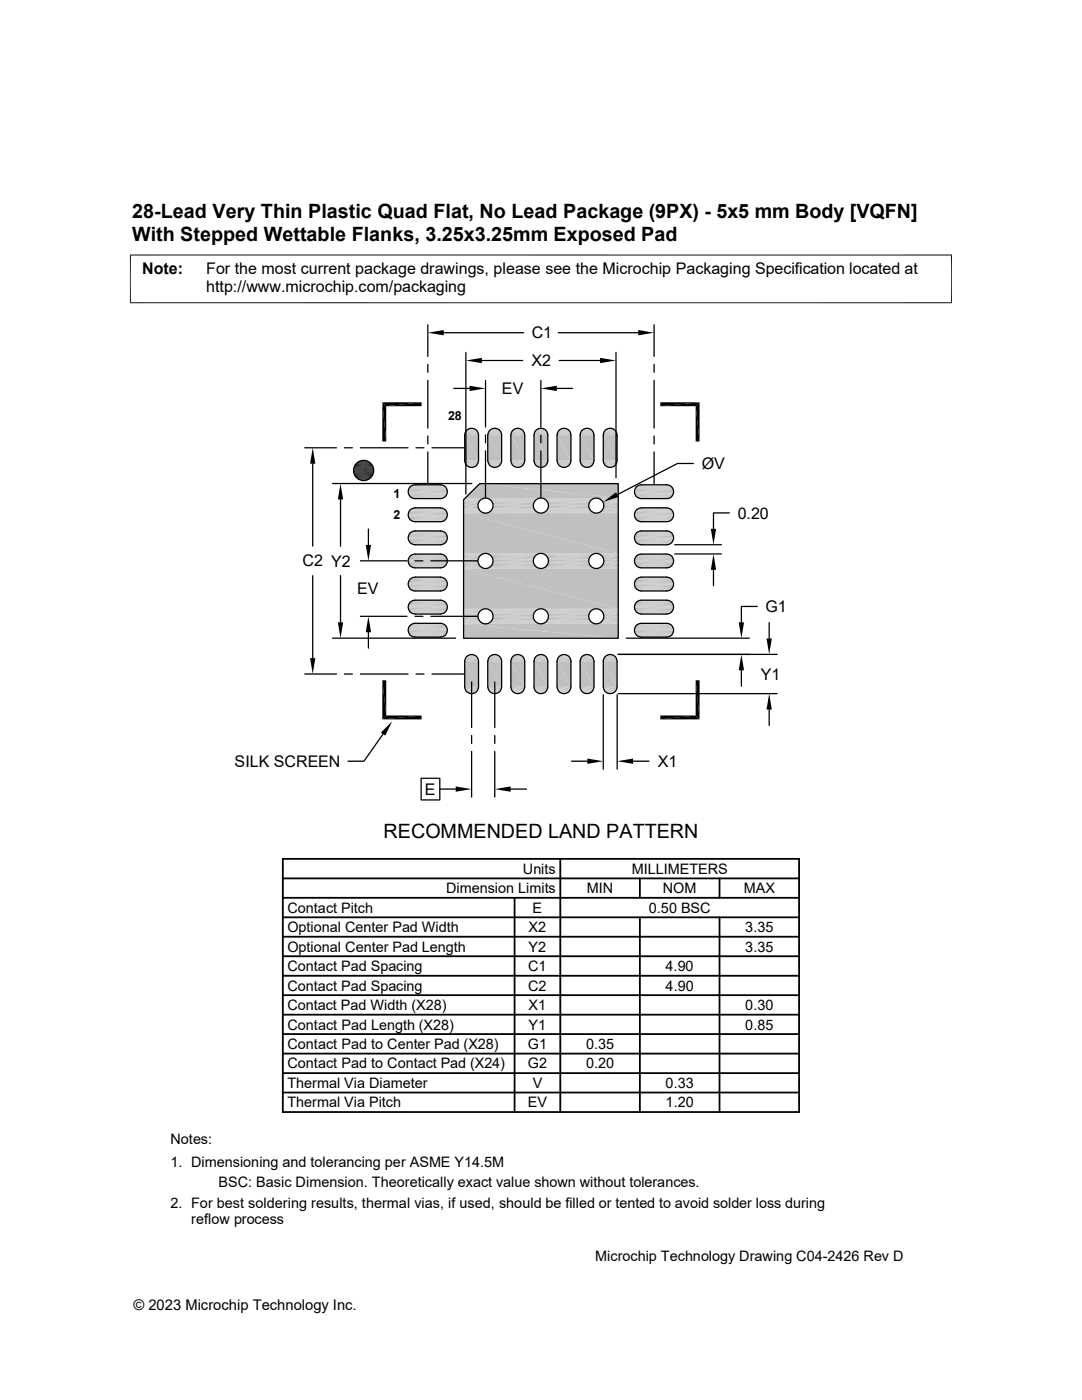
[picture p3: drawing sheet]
<svg xmlns="http://www.w3.org/2000/svg" width="216mm" height="279mm" viewBox="0 0 216 279" stroke-linecap="round" stroke-linejoin="round" font-family="sans-serif">
<g fill="#c0c0c0">
<path d="M95.7 96.5l27.7 2.9h-30.5z"/>
<path d="M95.7 96.5h27.7v2.9z"/>
</g>
<g fill="none" stroke="#c0c0c0" stroke-width=".2">
<path d="M92.5 99.7h3.4M92.5 99.8h3.4M92.6 99.6h3.6M92.7 99.5h3.8M92.8 99.4h3.9M97 99.4h10.8M97.3 99.5h10.2M97.6 99.6h9.7M97.8 99.8h9.2M108.1 99.4h10.8M108.4 99.5h10.2M108.6 99.6h9.7"/>
<path d="M108.8 99.8h9.3M119.1 99.4h4.3M119.4 99.5h4M119.7 99.6h3.7M119.9 99.8h3.5M92.5 102h3.4M92.5 102.2h3.7M92.5 102.3h4M92.5 102.4h4.2M97 102.4h10.8M97.3 102.3h10.2M97.6 102.2h9.7"/>
<path d="M97.8 102h9.2M108.1 102.4h10.8M108.4 102.3h10.2M108.6 102.2h9.7M108.8 102h9.3M119.1 102.4h4.3M119.4 102.3h4M119.7 102.2h3.7M119.9 102h3.5"/>
</g>
<path d="M92.5 100h3.3M98 100h8.8M109.1 100h8.8M120.1 100h3.3M92.5 101.6h3.1M92.5 101.8h3.3M98 101.8h8.8M98.2 101.6h8.4M109.1 101.8h8.8M109.2 101.6h8.5M120.1 101.8h3.3M120.3 101.6h3.1" fill="none" stroke="#c0c0c0" stroke-width=".23"/>
<path d="M92.5 100.2h3.1M92.5 100.5h3M98.2 100.2h8.4M98.3 100.5h8.2M109.2 100.2h8.5M109.3 100.5h8.3M120.3 100.2h3.1M120.4 100.5h3" fill="none" stroke="#c0c0c0" stroke-width=".25"/>
<path d="M92.5 100.8h2.9M98.4 100.8h8M109.4 100.8h8.1M120.5 100.8h2.9" fill="none" stroke="#c0c0c0" stroke-width=".3"/>
<path d="M92.5 101h2.9M92.5 101.3h3M98.3 101.3h8.2M98.4 101h8M109.3 101.3h8.3M109.4 101h8.1M120.4 101.3h3M120.5 101h2.9" fill="none" stroke="#c0c0c0" stroke-width=".28"/>
<g fill="#c0c0c0">
<path d="M92.5 102.4l30.9 8h-30.9z"/>
<path d="M92.5 102.4h30.9v8z"/>
</g>
<g fill="none" stroke="#c0c0c0" stroke-width=".2">
<path d="M92.5 110.5h4.2M92.5 110.5h4M92.5 110.7h3.7M92.5 110.8h3.4M92.5 113.1h3.4M92.5 113.2h3.7M92.5 113.4h4M92.5 113.4h4.2M97 113.4h10.8M97 110.5h10.8M97.3 113.4h10.2M97.3 110.5h10.2"/>
<path d="M97.6 110.7h9.7M97.6 113.2h9.7M97.8 113.1h9.2M97.8 110.8h9.2M108.1 110.5h10.8M108.1 113.4h10.8M108.4 113.4h10.2M108.4 110.5h10.2M108.6 110.7h9.7M108.6 113.2h9.7M108.8 110.8h9.3M108.8 113.1h9.3"/>
<path d="M119.1 113.4h4.3M119.1 110.5h4.3M119.4 110.5h4M119.4 113.4h4M119.7 110.7h3.7M119.7 113.2h3.7M119.9 110.8h3.5M119.9 113.1h3.5"/>
</g>
<path d="M92.5 111h3.3M92.5 112.9h3.3M98 111h8.8M98 112.9h8.8M109.1 111h8.8M109.1 112.9h8.8M120.1 111h3.3M120.1 112.9h3.3" fill="none" stroke="#c0c0c0" stroke-width=".21"/>
<path d="M92.5 111.3h3.1M92.5 112.6h3.1M98.2 111.3h8.4M98.2 112.6h8.4M109.2 112.6h8.5M109.2 111.3h8.5M120.3 112.6h3.1M120.3 111.3h3.1" fill="none" stroke="#c0c0c0" stroke-width=".25"/>
<g fill="none" stroke="#c0c0c0" stroke-width=".28">
<path d="M92.5 111.5h3M92.5 111.8h2.9M92.5 112.1h2.9M92.5 112.4h3M98.3 112.4h8.2M98.3 111.5h8.2M98.4 112.1h8M98.4 111.8h8M109.3 111.5h8.3M109.3 112.4h8.3M109.4 112.1h8.1M109.4 111.8h8.1"/>
<path d="M120.4 112.4h3M120.4 111.5h3M120.5 112.1h2.9M120.5 111.8h2.9"/>
</g>
<g fill="#c0c0c0">
<path d="M92.5 113.5l30.9 8h-30.9z"/>
<path d="M92.5 113.5h30.9v8z"/>
</g>
<g fill="none" stroke="#c0c0c0" stroke-width=".2">
<path d="M92.5 121.5h4.2M92.5 121.6h4M92.5 121.7h3.7M92.5 121.9h3.4M92.5 124.1h3.4M92.5 124.3h3.7M92.5 124.4h4M92.5 124.5h4.2M97 124.5h10.8M97 121.5h10.8M97.3 124.4h10.2M97.3 121.6h10.2"/>
<path d="M97.6 121.7h9.7M97.6 124.3h9.7M97.8 124.1h9.2M97.8 121.9h9.2M108.1 121.5h10.8M108.1 124.5h10.8M108.4 124.4h10.2M108.4 121.6h10.2M108.6 121.7h9.7M108.6 124.3h9.7M108.8 121.9h9.3M108.8 124.1h9.3"/>
<path d="M119.1 124.5h4.3M119.1 121.5h4.3M119.4 121.6h4M119.4 124.4h4M119.7 121.7h3.7M119.7 124.3h3.7M119.9 121.9h3.5M119.9 124.1h3.5"/>
</g>
<path d="M92.5 122.1h3.3M92.5 122.3h3.1M92.5 123.9h3.3M98 122.1h8.8M98 123.9h8.8M98.2 122.3h8.4M109.1 122.1h8.8M109.1 123.9h8.8M109.2 122.3h8.5M120.1 122.1h3.3M120.1 123.9h3.3M120.3 122.3h3.1" fill="none" stroke="#c0c0c0" stroke-width=".23"/>
<path d="M92.5 122.6h3M92.5 122.9h2.9M98.3 122.6h8.2M98.4 122.9h8M109.3 122.6h8.3M109.4 122.9h8.1M120.4 122.6h3M120.5 122.9h2.9" fill="none" stroke="#c0c0c0" stroke-width=".28"/>
<path d="M92.5 123.1h2.9M98.4 123.1h8M109.4 123.1h8.1M120.5 123.1h2.9" fill="none" stroke="#c0c0c0" stroke-width=".3"/>
<path d="M92.5 123.4h3M92.5 123.7h3.1M98.2 123.7h8.4M98.3 123.4h8.2M109.2 123.7h8.5M109.3 123.4h8.3M120.3 123.7h3.1M120.4 123.4h3" fill="none" stroke="#c0c0c0" stroke-width=".25"/>
<g fill="#c0c0c0">
<path d="M92.5 124.5l30.9 2.9h-30.9z"/>
<path d="M92.5 124.5h30.9v2.9z"/>
<path d="M112.5 85.5h.1z"/>
<path d="M117.1 85.5h.1z"/>
<path d="M116.9 85.5h.5z"/>
<path d="M117.1 85.5h.3z"/>
<path d="M112.3 85.5h.5z"/>
<path d="M112.5 85.5h.3z"/>
<path d="M121.4 85.5h.7z"/>
<path d="M121.6 85.5h.5z"/>
<path d="M107.5 85.5h.8z"/>
<path d="M107.8 85.5h.5z"/>
<path d="M102.9 85.5h.8z"/>
<path d="M103.2 85.5h.5z"/>
<path d="M98.3 85.5h.8z"/>
<path d="M98.6 85.5h.5z"/>
<path d="M93.7 85.5h.8z"/>
<path d="M94 85.5h.5z"/>
<path d="M116.6 85.6h1.1z"/>
<path d="M116.9 85.5l.8 .1z"/>
<path d="M112 85.6h1.1z"/>
<path d="M112.3 85.5l.8 .1z"/>
<path d="M121.1 85.6h1.3z"/>
<path d="M121.4 85.5l1 .1z"/>
<path d="M107.3 85.6h1.2z"/>
<path d="M107.5 85.5l1 .1z"/>
<path d="M102.7 85.6h1.2z"/>
<path d="M102.9 85.5l1 .1z"/>
<path d="M98.1 85.6h1.2z"/>
<path d="M98.3 85.5l1 .1z"/>
<path d="M93.5 85.6h1.2z"/>
<path d="M93.7 85.5l1 .1z"/>
<path d="M116.4 85.7l.2-.1 1.3 .1z"/>
<path d="M116.6 85.6h1.1l.2 .1z"/>
<path d="M111.8 85.7l.2-.1 1.3 .1z"/>
<path d="M112 85.6h1.1l.2 .1z"/>
<path d="M120.9 85.7l.2-.1 1.5 .1z"/>
<path d="M121.1 85.6h1.3l.2 .1z"/>
<path d="M107.1 85.7l.2-.1 1.5 .1z"/>
<path d="M107.3 85.6h1.2l.3 .1z"/>
<path d="M102.5 85.7l.2-.1 1.5 .1z"/>
<path d="M102.7 85.6h1.2l.3 .1z"/>
<path d="M97.9 85.7l.2-.1 1.4 .1z"/>
<path d="M98.1 85.6h1.2l.2 .1z"/>
<path d="M93.3 85.7l.2-.1 1.4 .1z"/>
<path d="M93.5 85.6h1.2l.2 .1z"/>
<path d="M116.2 85.9l.2-.2 1.7 .2z"/>
<path d="M116.4 85.7h1.5l.2 .2z"/>
<path d="M111.5 85.9l.3-.2 1.7 .2z"/>
<path d="M111.8 85.7h1.5l.2 .2z"/>
</g>
<path d="M120.7 85.8h2.1" fill="none" stroke="#c0c0c0" stroke-width=".2"/>
<path d="M120.9 85.7h1.7l.2 .2z" fill="#c0c0c0"/>
<path d="M106.9 85.8h2" fill="none" stroke="#c0c0c0" stroke-width=".2"/>
<path d="M107.1 85.7h1.7l.1 .2z" fill="#c0c0c0"/>
<path d="M102.3 85.8h2.1" fill="none" stroke="#c0c0c0" stroke-width=".2"/>
<path d="M102.5 85.7h1.7l.2 .2z" fill="#c0c0c0"/>
<path d="M97.7 85.8h2" fill="none" stroke="#c0c0c0" stroke-width=".2"/>
<path d="M97.9 85.7h1.6l.2 .2z" fill="#c0c0c0"/>
<path d="M93.1 85.8h2" fill="none" stroke="#c0c0c0" stroke-width=".2"/>
<path d="M93.3 85.7h1.6l.2 .2z" fill="#c0c0c0"/>
<path d="M111.4 86h2.3M116 86h2.3" fill="none" stroke="#c0c0c0" stroke-width=".21"/>
<path d="M92.9 86h2.4M97.5 86h2.4M102.2 86h2.3M106.7 86h2.4M120.6 86h2.3" fill="none" stroke="#c0c0c0" stroke-width=".2"/>
<path d="M92.8 86.2h2.6M97.4 86.2h2.6M102 86.2h2.6M106.6 86.2h2.6M111.3 86.2h2.5M115.9 86.2h2.5M120.5 86.2h2.5" fill="none" stroke="#c0c0c0" stroke-width=".23"/>
<path d="M92.7 86.7h2.8M92.8 86.5h2.7M97.3 86.7h2.8M97.4 86.5h2.7M101.9 86.7h2.8M102 86.5h2.7M106.6 86.7h2.7M106.6 86.5h2.7M111.2 86.4h2.7M115.8 86.4h2.7M120.4 86.7h2.7M120.4 86.5h2.7" fill="none" stroke="#c0c0c0" stroke-width=".25"/>
<path d="M111.1 86.7h2.8M115.8 86.7h2.7" fill="none" stroke="#c0c0c0" stroke-width=".28"/>
<g fill="#c0c0c0">
<path d="M120.4 86.8l2.7 5.1h-2.7z"/>
<path d="M120.4 86.8h2.7v5.1z"/>
<path d="M115.8 86.8l2.7 5.1h-2.7z"/>
<path d="M115.8 86.8h2.7v5.1z"/>
<path d="M111.1 86.8l2.8 5.1h-2.8z"/>
<path d="M111.1 86.8h2.8v5.1z"/>
<path d="M106.6 86.8l2.7 5.1h-2.7z"/>
<path d="M106.6 86.8h2.7v5.1z"/>
<path d="M101.9 86.8l2.8 5.1h-2.8z"/>
<path d="M101.9 86.8h2.8v5.1z"/>
<path d="M97.3 86.8l2.8 5.1h-2.8z"/>
<path d="M97.3 86.8h2.8v5.1z"/>
<path d="M92.7 86.8l2.8 5.1h-2.8z"/>
<path d="M92.7 86.8h2.8v5.1z"/>
</g>
<g fill="none" stroke="#c0c0c0" stroke-width=".25">
<path d="M92.7 92h2.8M92.8 92.3h2.7M97.3 92h2.8M97.4 92.3h2.7M101.9 92h2.8M102 92.3h2.7M106.6 92h2.7M106.6 92.3h2.7M111.1 92h2.8M111.2 92.3h2.7M115.8 92h2.7M115.8 92.3h2.7"/>
<path d="M120.4 92h2.7M120.4 92.3h2.7"/>
</g>
<path d="M92.8 92.5h2.6M97.4 92.5h2.6M102 92.5h2.6M106.6 92.5h2.6M111.3 92.5h2.5M115.8 92.5h2.6M120.5 92.5h2.5" fill="none" stroke="#c0c0c0" stroke-width=".23"/>
<path d="M92.9 92.7h2.4M97.5 92.7h2.4M102.2 92.7h2.3M106.7 92.7h2.4M111.4 92.7h2.3M116 92.7h2.3M120.6 92.7h2.3" fill="none" stroke="#c0c0c0" stroke-width=".2"/>
<path d="M120.7 92.8l1.9 .2h-1.7z" fill="#c0c0c0"/>
<path d="M120.7 92.9h2.1" fill="none" stroke="#c0c0c0" stroke-width=".2"/>
<path d="M116.1 92.8l1.9 .2h-1.7z" fill="#c0c0c0"/>
<path d="M116.1 92.9h2.1" fill="none" stroke="#c0c0c0" stroke-width=".2"/>
<path d="M111.5 92.8l1.9 .2h-1.7z" fill="#c0c0c0"/>
<path d="M111.5 92.9h2.1" fill="none" stroke="#c0c0c0" stroke-width=".2"/>
<path d="M106.9 92.8l1.9 .2h-1.7z" fill="#c0c0c0"/>
<path d="M106.9 92.9h2" fill="none" stroke="#c0c0c0" stroke-width=".2"/>
<path d="M102.3 92.8l1.9 .2h-1.7z" fill="#c0c0c0"/>
<path d="M102.3 92.9h2.1" fill="none" stroke="#c0c0c0" stroke-width=".2"/>
<path d="M97.7 92.8l1.8 .2h-1.6z" fill="#c0c0c0"/>
<path d="M97.7 92.9h2" fill="none" stroke="#c0c0c0" stroke-width=".2"/>
<path d="M93.1 92.8l1.8 .2h-1.6z" fill="#c0c0c0"/>
<path d="M93.1 92.9h2" fill="none" stroke="#c0c0c0" stroke-width=".2"/>
<g fill="#c0c0c0">
<path d="M120.9 93l1.5 .2h-1.3z"/>
<path d="M120.9 93h1.7l-.2 .2z"/>
<path d="M116.3 93l1.5 .2h-1.3z"/>
<path d="M116.3 93h1.7l-.2 .2z"/>
<path d="M111.7 93l1.5 .2h-1.3z"/>
<path d="M111.7 93h1.7l-.2 .2z"/>
<path d="M107.1 93l1.4 .2h-1.2z"/>
<path d="M107.1 93h1.7l-.3 .2z"/>
<path d="M102.5 93l1.4 .2h-1.2z"/>
<path d="M102.5 93h1.7l-.3 .2z"/>
<path d="M97.9 93l1.4 .2h-1.2z"/>
<path d="M97.9 93h1.6l-.2 .2z"/>
<path d="M93.3 93l1.4 .2h-1.2z"/>
<path d="M93.3 93h1.6l-.2 .2z"/>
<path d="M121.1 93.2h1z"/>
<path d="M121.1 93.2h1.3z"/>
<path d="M116.5 93.2h1z"/>
<path d="M116.5 93.2h1.3z"/>
<path d="M111.9 93.2h1z"/>
<path d="M111.9 93.2h1.3z"/>
<path d="M107.3 93.2h1z"/>
<path d="M107.3 93.2h1.2z"/>
<path d="M102.7 93.2h1z"/>
<path d="M102.7 93.2h1.2z"/>
<path d="M98.1 93.2h1z"/>
<path d="M98.1 93.2h1.2z"/>
<path d="M93.5 93.2h1z"/>
<path d="M93.5 93.2h1.2z"/>
<path d="M121.4 93.2l.5 .1z"/>
<path d="M121.4 93.2h.7z"/>
<path d="M116.8 93.2l.5 .1z"/>
<path d="M116.8 93.2h.7z"/>
<path d="M112.2 93.2l.5 .1z"/>
<path d="M112.2 93.2h.7z"/>
<path d="M107.5 93.2l.6 .1z"/>
<path d="M107.5 93.2h.8z"/>
<path d="M102.9 93.2l.5 .1z"/>
<path d="M102.9 93.2h.8z"/>
<path d="M98.3 93.2l.5 .1z"/>
<path d="M98.3 93.2h.8z"/>
<path d="M93.7 93.2l.5 .1z"/>
<path d="M93.7 93.2h.8z"/>
</g>
<g fill="none" stroke="#c0c0c0" stroke-width=".2">
<path d="M81.7 97.2h7.3M81.7 99h7.3M81.9 97h6.9M81.9 99.2h6.9M82.1 99.4h6.5M82.1 96.9h6.5M82.3 99.5h6.1M82.3 96.8h6.1M82.6 96.8h5.5M126.9 97.2h7.2M126.9 99h7.2M127 99.2h7"/>
<path d="M127 97h7M127.2 99.4h6.6M127.2 96.9h6.6M127.5 99.5h6M127.5 96.8h6M127.7 96.8h5.6M81.7 101.8h7.3M81.7 106.4h7.3M81.7 111h7.3M81.7 115.6h7.3M81.7 103.7h7.3M81.7 108.3h7.3"/>
<path d="M81.7 112.9h7.3M81.7 117.5h7.3M81.9 101.6h6.9M81.9 106.2h6.9M81.9 110.8h6.9M81.9 115.5h6.9M81.9 103.8h6.9M81.9 108.4h6.9M81.9 113.1h6.9M81.9 117.7h6.9M82.1 104h6.5M82.1 108.6h6.5"/>
<path d="M82.1 113.2h6.5M82.1 117.8h6.5M82.1 101.5h6.5M82.1 106.1h6.5M82.1 110.7h6.5M82.1 115.3h6.5M82.1 119.9h6.5M82.3 104.1h6.1M82.3 108.7h6.1M82.3 113.3h6.1M82.3 117.9h6.1M82.3 101.4h6.1"/>
<path d="M82.3 106h6.1M82.3 110.6h6.1M82.3 115.2h6.1M82.3 119.8h6.1M82.6 104.1h5.5M82.6 108.7h5.5M82.6 113.3h5.5M82.6 117.9h5.5M82.6 101.4h5.5M82.6 106h5.5M82.6 110.6h5.5M82.6 115.2h5.5"/>
<path d="M82.6 119.8h5.5M126.9 101.8h7.2M126.9 106.4h7.2M126.9 111h7.2M126.9 115.6h7.2M126.9 103.7h7.2M126.9 108.3h7.2M126.9 112.9h7.2M126.9 117.5h7.2M127 103.8h7M127 108.4h7M127 113.1h7"/>
<path d="M127 117.7h7M127 101.6h7M127 106.2h7M127 110.8h7M127 115.5h7M127.2 104h6.6M127.2 108.6h6.6M127.2 113.2h6.6M127.2 117.8h6.6M127.2 101.5h6.6M127.2 106.1h6.6M127.2 110.7h6.6"/>
<path d="M127.2 115.3h6.6M127.2 119.9h6.6M127.5 104.1h6M127.5 108.7h6M127.5 113.3h6M127.5 117.9h6M127.5 101.4h6M127.5 106h6M127.5 110.6h6M127.5 115.2h6M127.5 119.8h6M127.7 104.1h5.6"/>
<path d="M127.7 108.7h5.6M127.7 113.3h5.6M127.7 117.9h5.6M127.7 101.4h5.6M127.7 106h5.6M127.7 110.6h5.6M127.7 115.2h5.6M127.7 119.8h5.6M81.7 120.2h7.3M81.7 124.9h7.3M81.7 122.1h7.3M81.7 126.7h7.3"/>
<path d="M81.9 120.1h6.9M81.9 124.7h6.9M81.9 122.3h6.9M81.9 126.9h6.9M82.1 122.4h6.5M82.1 127h6.5M82.1 124.5h6.5M82.3 122.5h6.1M82.3 127.1h6.1M82.3 124.4h6.1M82.6 122.5h5.5M82.6 127.1h5.5"/>
<path d="M82.6 124.4h5.5M126.9 120.2h7.2M126.9 124.9h7.2M126.9 122.1h7.2M126.9 126.7h7.2M127 122.3h7M127 126.9h7M127 120.1h7M127 124.7h7M127.2 122.4h6.6M127.2 127h6.6M127.2 124.5h6.6"/>
<path d="M127.5 122.5h6M127.5 127.1h6M127.5 124.4h6M127.7 122.5h5.6M127.7 127.1h5.6M127.7 124.4h5.6"/>
</g>
<g fill="none" stroke="#c0c0c0" stroke-width=".21">
<path d="M81.6 97.4h7.5M81.6 98.8h7.5M126.7 98.8h7.6M126.7 97.4h7.6M81.6 106.6h7.5M81.6 111.2h7.5M81.6 103.5h7.5M81.6 112.7h7.5M81.6 117.3h7.5M126.7 103.5h7.6M126.7 112.7h7.6M126.7 117.3h7.6"/>
<path d="M126.7 106.6h7.6M126.7 111.2h7.6M81.6 120.4h7.5M81.6 125.1h7.5M81.6 126.5h7.5M126.7 126.5h7.6M126.7 120.4h7.6M126.7 125.1h7.6"/>
</g>
<g fill="none" stroke="#c0c0c0" stroke-width=".23">
<path d="M81.5 98.6h7.7M81.5 97.6h7.7M126.6 97.6h7.8M126.6 98.6h7.8M81.5 103.2h7.7M81.5 107.8h7.7M81.5 112.4h7.7M81.5 117.1h7.7M81.5 102.2h7.7M81.5 106.8h7.7M81.5 111.5h7.7M81.5 116.1h7.7"/>
<path d="M81.6 102h7.5M81.6 115.8h7.5M81.6 108.1h7.5M126.6 102.2h7.8M126.6 106.8h7.8M126.6 111.5h7.8M126.6 116.1h7.8M126.6 103.2h7.8M126.6 107.8h7.8M126.6 112.4h7.8M126.6 117.1h7.8M126.7 108.1h7.6"/>
<path d="M126.7 102h7.6M126.7 115.8h7.6M81.5 121.7h7.7M81.5 126.3h7.7M81.5 120.7h7.7M81.5 125.3h7.7M81.6 121.9h7.5M126.6 120.7h7.8M126.6 125.3h7.8M126.6 121.7h7.8M126.6 126.3h7.8M126.7 121.9h7.6"/>
</g>
<g fill="none" stroke="#c0c0c0" stroke-width=".25">
<path d="M81.4 97.9h7.9M81.4 98.1h7.9M81.4 98.4h7.9M126.6 98.1h7.8M126.6 98.4h7.8M126.6 97.9h7.8M81.4 102.5h7.9M81.4 107.1h7.9M81.4 111.7h7.9M81.4 116.3h7.9M81.4 102.7h7.9M81.4 103h7.9"/>
<path d="M81.4 107.3h7.9M81.4 107.6h7.9M81.4 112h7.9M81.4 112.2h7.9M81.4 116.6h7.9M81.4 116.8h7.9M126.6 102.7h7.8M126.6 103h7.8M126.6 107.3h7.8M126.6 107.6h7.8M126.6 112h7.8M126.6 112.2h7.8"/>
<path d="M126.6 116.6h7.8M126.6 116.8h7.8M126.6 102.5h7.8M126.6 107.1h7.8M126.6 111.7h7.8M126.6 116.3h7.8M81.4 120.9h7.9M81.4 125.5h7.9M81.4 121.2h7.9M81.4 121.4h7.9M81.4 125.8h7.9M81.4 126h7.9"/>
<path d="M126.6 121.2h7.8M126.6 121.4h7.8M126.6 125.8h7.8M126.6 126h7.8M126.6 120.9h7.8M126.6 125.5h7.8"/>
</g>
<g fill="#c0c0c0">
<path d="M121.4 130.7h.7z"/>
<path d="M121.6 130.6l.5 .1z"/>
<path d="M116.8 130.7h.7z"/>
<path d="M117 130.6l.5 .1z"/>
<path d="M112.2 130.7h.7z"/>
<path d="M112.4 130.6l.5 .1z"/>
<path d="M107.5 130.7h.8z"/>
<path d="M107.8 130.6l.5 .1z"/>
<path d="M102.9 130.7h.8z"/>
<path d="M103.2 130.6l.5 .1z"/>
<path d="M98.3 130.7h.8z"/>
<path d="M98.6 130.6l.5 .1z"/>
<path d="M93.7 130.7h.8z"/>
<path d="M94 130.6l.5 .1z"/>
<path d="M121.1 130.7h1.3z"/>
<path d="M121.4 130.7h1z"/>
<path d="M116.5 130.7h1.3z"/>
<path d="M116.8 130.7h1z"/>
<path d="M111.9 130.7h1.3z"/>
<path d="M112.2 130.7h1z"/>
<path d="M107.3 130.7h1.2z"/>
<path d="M107.5 130.7h1z"/>
<path d="M102.7 130.7h1.2z"/>
<path d="M102.9 130.7h1z"/>
<path d="M98.1 130.7h1.2z"/>
<path d="M98.3 130.7h1z"/>
<path d="M93.5 130.7h1.2z"/>
<path d="M93.7 130.7h1z"/>
<path d="M120.9 130.9l.2-.2 1.5 .2z"/>
<path d="M121.1 130.7h1.3l.2 .2z"/>
<path d="M116.3 130.9l.2-.2 1.5 .2z"/>
<path d="M116.5 130.7h1.3l.2 .2z"/>
<path d="M111.7 130.9l.2-.2 1.5 .2z"/>
<path d="M111.9 130.7h1.3l.2 .2z"/>
<path d="M107.1 130.9l.2-.2 1.5 .2z"/>
<path d="M107.3 130.7h1.2l.3 .2z"/>
<path d="M102.5 130.9l.2-.2 1.5 .2z"/>
<path d="M102.7 130.7h1.2l.3 .2z"/>
<path d="M97.9 130.9l.2-.2 1.4 .2z"/>
<path d="M98.1 130.7h1.2l.2 .2z"/>
<path d="M93.3 130.9l.2-.2 1.4 .2z"/>
<path d="M93.5 130.7h1.2l.2 .2z"/>
</g>
<path d="M120.7 131h2.1" fill="none" stroke="#c0c0c0" stroke-width=".2"/>
<path d="M120.9 130.9h1.7l.2 .2z" fill="#c0c0c0"/>
<path d="M116.1 131h2.1" fill="none" stroke="#c0c0c0" stroke-width=".2"/>
<path d="M116.3 130.9h1.7l.2 .2z" fill="#c0c0c0"/>
<path d="M111.5 131h2.1" fill="none" stroke="#c0c0c0" stroke-width=".2"/>
<path d="M111.7 130.9h1.7l.2 .2z" fill="#c0c0c0"/>
<path d="M106.9 131h2" fill="none" stroke="#c0c0c0" stroke-width=".2"/>
<path d="M107.1 130.9h1.7l.1 .2z" fill="#c0c0c0"/>
<path d="M102.3 131h2.1" fill="none" stroke="#c0c0c0" stroke-width=".2"/>
<path d="M102.5 130.9h1.7l.2 .2z" fill="#c0c0c0"/>
<path d="M97.7 131h2" fill="none" stroke="#c0c0c0" stroke-width=".2"/>
<path d="M97.9 130.9h1.6l.2 .2z" fill="#c0c0c0"/>
<path d="M93.1 131h2" fill="none" stroke="#c0c0c0" stroke-width=".2"/>
<path d="M93.3 130.9h1.6l.2 .2z" fill="#c0c0c0"/>
<path d="M92.9 131.2h2.4M97.5 131.2h2.4M102.2 131.2h2.3M106.7 131.2h2.4M111.4 131.2h2.3M116 131.2h2.3M120.6 131.2h2.3" fill="none" stroke="#c0c0c0" stroke-width=".2"/>
<path d="M92.8 131.4h2.6M97.4 131.4h2.6M102 131.4h2.6M106.6 131.4h2.6M111.3 131.4h2.5M115.8 131.4h2.6M120.5 131.4h2.5" fill="none" stroke="#c0c0c0" stroke-width=".23"/>
<g fill="none" stroke="#c0c0c0" stroke-width=".25">
<path d="M92.7 131.9h2.8M92.8 131.6h2.7M97.3 131.9h2.8M97.4 131.6h2.7M101.9 131.9h2.8M102 131.6h2.7M106.6 131.9h2.7M106.6 131.6h2.7M111.1 131.9h2.8M111.2 131.6h2.7M115.8 131.9h2.7M115.8 131.6h2.7"/>
<path d="M120.4 131.9h2.7M120.4 131.6h2.7"/>
</g>
<g fill="#c0c0c0">
<path d="M120.4 132l2.7 5.1h-2.7z"/>
<path d="M120.4 132h2.7v5.1z"/>
<path d="M115.8 132l2.7 5.1h-2.7z"/>
<path d="M115.8 132h2.7v5.1z"/>
<path d="M111.1 132l2.8 5.1h-2.8z"/>
<path d="M111.1 132h2.8v5.1z"/>
<path d="M106.6 132l2.7 5.1h-2.7z"/>
<path d="M106.6 132h2.7v5.1z"/>
<path d="M101.9 132l2.8 5.1h-2.8z"/>
<path d="M101.9 132h2.8v5.1z"/>
<path d="M97.3 132l2.8 5.1h-2.8z"/>
<path d="M97.3 132h2.8v5.1z"/>
<path d="M92.7 132l2.8 5.1h-2.8z"/>
<path d="M92.7 132h2.8v5.1z"/>
</g>
<g fill="none" stroke="#c0c0c0" stroke-width=".25">
<path d="M92.7 137.2h2.8M92.8 137.4h2.7M97.3 137.2h2.8M97.4 137.4h2.7M101.9 137.2h2.8M102 137.4h2.7M106.6 137.2h2.7M106.6 137.4h2.7M111.1 137.2h2.8M111.2 137.4h2.7M115.8 137.2h2.7M115.8 137.4h2.7"/>
<path d="M120.4 137.2h2.7M120.4 137.4h2.7"/>
</g>
<path d="M92.8 137.7h2.6M97.4 137.7h2.6M102 137.7h2.6M106.6 137.7h2.6M111.3 137.7h2.5M115.8 137.7h2.6M120.5 137.7h2.5" fill="none" stroke="#c0c0c0" stroke-width=".23"/>
<path d="M92.9 137.9h2.4M97.5 137.9h2.4M102.2 137.9h2.3M106.7 137.9h2.4M111.4 137.9h2.3M116 137.9h2.3M120.6 137.9h2.3" fill="none" stroke="#c0c0c0" stroke-width=".2"/>
<path d="M120.7 138l1.9 .2h-1.7z" fill="#c0c0c0"/>
<path d="M120.7 138.1h2.1" fill="none" stroke="#c0c0c0" stroke-width=".2"/>
<path d="M116.1 138l1.9 .2h-1.7z" fill="#c0c0c0"/>
<path d="M116.1 138.1h2.1" fill="none" stroke="#c0c0c0" stroke-width=".2"/>
<path d="M111.5 138l1.9 .2h-1.7z" fill="#c0c0c0"/>
<path d="M111.5 138.1h2.1" fill="none" stroke="#c0c0c0" stroke-width=".2"/>
<path d="M106.9 138l1.9 .2h-1.7z" fill="#c0c0c0"/>
<path d="M106.9 138.1h2" fill="none" stroke="#c0c0c0" stroke-width=".2"/>
<path d="M102.3 138l1.9 .2h-1.7z" fill="#c0c0c0"/>
<path d="M102.3 138.1h2.1" fill="none" stroke="#c0c0c0" stroke-width=".2"/>
<path d="M97.7 138l1.8 .2h-1.6z" fill="#c0c0c0"/>
<path d="M97.7 138.1h2" fill="none" stroke="#c0c0c0" stroke-width=".2"/>
<path d="M93.1 138l1.8 .2h-1.6z" fill="#c0c0c0"/>
<path d="M93.1 138.1h2" fill="none" stroke="#c0c0c0" stroke-width=".2"/>
<g fill="#c0c0c0">
<path d="M120.9 138.2l1.5 .1h-1.3z"/>
<path d="M120.9 138.2h1.7l-.2 .1z"/>
<path d="M116.3 138.2l1.5 .1h-1.3z"/>
<path d="M116.3 138.2h1.7l-.2 .1z"/>
<path d="M111.7 138.2l1.5 .1h-1.3z"/>
<path d="M111.7 138.2h1.7l-.2 .1z"/>
<path d="M107.1 138.2l1.4 .1h-1.2z"/>
<path d="M107.1 138.2h1.7l-.3 .1z"/>
<path d="M102.5 138.2l1.4 .1h-1.2z"/>
<path d="M102.5 138.2h1.7l-.3 .1z"/>
<path d="M97.9 138.2l1.4 .1h-1.2z"/>
<path d="M97.9 138.2h1.6l-.2 .1z"/>
<path d="M93.3 138.2l1.4 .1h-1.2z"/>
<path d="M93.3 138.2h1.6l-.2 .1z"/>
<path d="M121.1 138.3l1 .1z"/>
<path d="M121.1 138.3h1.3z"/>
<path d="M116.5 138.3l1 .1z"/>
<path d="M116.5 138.3h1.3z"/>
<path d="M111.9 138.3l1 .1z"/>
<path d="M111.9 138.3h1.3z"/>
<path d="M107.3 138.3l1 .1z"/>
<path d="M107.3 138.3h1.2z"/>
<path d="M102.7 138.3l1 .1z"/>
<path d="M102.7 138.3h1.2z"/>
<path d="M98.1 138.3l1 .1z"/>
<path d="M98.1 138.3h1.2z"/>
<path d="M93.5 138.3l1 .1z"/>
<path d="M93.5 138.3h1.2z"/>
<path d="M121.4 138.4h.5z"/>
<path d="M121.4 138.4h.7z"/>
<path d="M116.8 138.4h.5z"/>
<path d="M116.8 138.4h.7z"/>
<path d="M112.2 138.4h.5z"/>
<path d="M112.2 138.4h.7z"/>
<path d="M107.5 138.4h.6z"/>
<path d="M107.5 138.4h.8z"/>
<path d="M102.9 138.4h.5z"/>
<path d="M102.9 138.4h.8z"/>
<path d="M98.3 138.4h.5z"/>
<path d="M98.3 138.4h.8z"/>
<path d="M93.7 138.4h.5z"/>
<path d="M93.7 138.4h.8z"/>
</g>
<g fill="none" stroke="#000" stroke-width=".25">
<path d="M85.4 64.8v6.3M85.4 72.7v1.6M85.4 75.9v9.5M88.5 66.4h16M90.5 77.5h3.2M93 70.4v28.2M96.1 71.9h8.2M96.9 75.9v9.3M107.9 75.9v9.3M111.1 77.5h3.2M111.4 66.4h15.9M111.6 71.9h8.1"/>
<path d="M122.9 70.4v25M130.5 64.8v6.3M130.5 72.7v1.6M130.5 75.9v9.5M60.8 89.4h6.3M62.4 92.5v16.5M66.4 96.5h27.7M67.9 99.7v9.3M68.7 89.4h1.6M71.9 89.4h9.5M81.8 97.2l.6-.4h.4h5.1a1.38 1.38 0 0 1 1.4 1.3 1.38 1.38 0 0 1-1.4 1.4h-5.1a1.39 1.39 0 0 1-1.2-.8 1.39 1.39 0 0 1 .2-1.5zM83 89.4h1.6"/>
<path d="M85.4 87v1.6M85.4 90.2v6.3M86.2 89.4h6.3M93 86a1.38 1.38 0 0 1 1.6-.4 1.38 1.38 0 0 1 .9 1.2v5.1a1.38 1.38 0 0 1-1.4 1.4 1.38 1.38 0 0 1-1.4-1.4v-5.1zM95.7 96.5h27.7v30.9h-30.9v-27.7zM96.9 86.8v1.6M96.9 90v9.3M97.7 86a1.38 1.38 0 0 1 1.5-.4 1.38 1.38 0 0 1 .9 1.2v5.1a1.38 1.38 0 0 1-1.4 1.4 1.38 1.38 0 0 1-1.4-1.4v-5.1zM102.3 86a1.4 1.4 0 0 1 1.5-.4 1.4 1.4 0 0 1 .9 1.2v5.1a1.38 1.38 0 0 1-1.4 1.4 1.38 1.38 0 0 1-1.4-1.4v-5.1zM106.9 86a1.38 1.38 0 0 1 1.5-.4 1.38 1.38 0 0 1 .9 1.2v5.1a1.38 1.38 0 0 1-1.4 1.4 1.38 1.38 0 0 1-1.3-1.4v-5.1zM107.9 86.8v1.6M107.9 90v9.3"/>
<path d="M111.7 85.8a1.38 1.38 0 0 1 1.4-.2 1.38 1.38 0 0 1 .8 1.2v5.1a1.38 1.38 0 0 1-1.4 1.4 1.38 1.38 0 0 1-1.3-1.4v-5.1l.2-.7zM116.1 86a1.4 1.4 0 0 1 1.5-.4 1.4 1.4 0 0 1 .9 1.2v5.1a1.38 1.38 0 0 1-1.4 1.4 1.38 1.38 0 0 1-1.3-1.4v-5.1zM120.7 86a1.38 1.38 0 0 1 1.5-.4 1.38 1.38 0 0 1 .9 1.2v5.1a1.38 1.38 0 0 1-1.3 1.4 1.38 1.38 0 0 1-1.4-1.4v-5.1zM126.9 97.2l.6-.4h.5h5a1.38 1.38 0 0 1 1.4 1.3 1.38 1.38 0 0 1-1.4 1.4h-5a1.39 1.39 0 0 1-1.3-.8 1.39 1.39 0 0 1 .2-1.5zM130.5 87v1.6M130.5 90.2v6.3M138.4 92.5h-3.2l-12 6.2M62.4 114.9v16.4M67.9 114.9v9.3M71.9 111.9h9.3M73.5 105.6v3.2M81.8 101.9l.6-.4 .4-.2 5.1 .1a1.38 1.38 0 0 1 1.4 1.3 1.38 1.38 0 0 1-1.4 1.4h-5.1a1.39 1.39 0 0 1-1.2-.8 1.39 1.39 0 0 1 .2-1.4z"/>
<path d="M81.8 111.1l.6-.4 .4-.1h5.1a1.38 1.38 0 0 1 1.4 1.4 1.38 1.38 0 0 1-1.4 1.3h-5.1a1.39 1.39 0 0 1-1.2-.8 1.39 1.39 0 0 1 .2-1.4zM81.8 115.7l.6-.4 .4-.1h5.1a1.38 1.38 0 0 1 1.4 1.4 1.38 1.38 0 0 1-1.4 1.3h-5.1a1.39 1.39 0 0 1-1.2-.8 1.39 1.39 0 0 1 .2-1.4zM82.8 111.9h1.6M82.8 108.7a1.38 1.38 0 0 1-1.4-1.4 1.38 1.38 0 0 1 1.4-1.3h5.1a1.38 1.38 0 0 1 1.4 1.3 1.38 1.38 0 0 1-1.4 1.4M82.8 108.7h5.1M86 111.9h9.3M126.9 115.7l.6-.4 .5-.1h5a1.38 1.38 0 0 1 1.4 1.4 1.38 1.38 0 0 1-1.4 1.3h-5a1.39 1.39 0 0 1-1.3-.8 1.39 1.39 0 0 1 .2-1.4zM126.9 111.1l.6-.4 .5-.1h5a1.38 1.38 0 0 1 1.4 1.4 1.38 1.38 0 0 1-1.4 1.3h-5a1.39 1.39 0 0 1-1.3-.8 1.39 1.39 0 0 1 .2-1.4zM126.9 101.9l.6-.4 .5-.1h5a1.38 1.38 0 0 1 1.4 1.3 1.38 1.38 0 0 1-1.4 1.4h-5a1.39 1.39 0 0 1-1.3-.8 1.39 1.39 0 0 1 .2-1.4zM128 108.7a1.38 1.38 0 0 1-1.4-1.4 1.38 1.38 0 0 1 1.4-1.3h5a1.38 1.38 0 0 1 1.4 1.3 1.38 1.38 0 0 1-1.4 1.4M128 108.7h5M134.6 110.6h9.4"/>
<path d="M134.6 108.7h9.4M142.4 113.7v3.2M145.5 102.4h-3.1v3.1M60.8 134.5h6.3M66.4 127.4h24.5M68.7 134.5h1.6M71.9 134.5h9.5M71.9 123h9.3M73.5 126.2v3.1M81.8 124.9l.6-.4 .4-.1h5.1a1.38 1.38 0 0 1 1.4 1.4 1.38 1.38 0 0 1-1.4 1.3h-5.1a1.39 1.39 0 0 1-1.2-.8 1.39 1.39 0 0 1 .2-1.4zM82.8 123h1.6M82.8 122.6h5.1"/>
<path d="M83 134.5h1.6M86 123h9.3M86.2 134.5h6.3M87.9 122.5a1.38 1.38 0 0 0 1.4-1.3 1.38 1.38 0 0 0-1.4-1.4h-5.1a1.38 1.38 0 0 0-1.4 1.4 1.38 1.38 0 0 0 1.4 1.3M93.2 130.9a1.38 1.38 0 0 1 1.5-.1 1.38 1.38 0 0 1 .8 1.2v5.1a1.38 1.38 0 0 1-1.4 1.3 1.38 1.38 0 0 1-1.4-1.3v-5.1l.2-.7zM94.1 136.1v9.1M97.8 130.9a1.38 1.38 0 0 1 1.5-.1 1.38 1.38 0 0 1 .8 1.2v5.1a1.39 1.39 0 0 1-1.4 1.3 1.39 1.39 0 0 1-1.4-1.3v-5.1l.2-.7zM98.7 136.1v9.1M102.4 130.9a1.38 1.38 0 0 1 1.5-.1 1.38 1.38 0 0 1 .8 1.2v5.1a1.38 1.38 0 0 1-1.4 1.3 1.38 1.38 0 0 1-1.4-1.3v-5.1l.2-.7zM107 130.9a1.38 1.38 0 0 1 1.5-.1 1.38 1.38 0 0 1 .8 1.2v5.1a1.38 1.38 0 0 1-1.4 1.3 1.38 1.38 0 0 1-1.3-1.3v-5.1l.1-.7zM111.7 130.9a1.38 1.38 0 0 1 1.4-.1 1.38 1.38 0 0 1 .8 1.2v5.1a1.39 1.39 0 0 1-1.4 1.3 1.39 1.39 0 0 1-1.4-1.3l.1-5.1 .2-.7zM116.2 130.9a1.38 1.38 0 0 1 1.5-.1 1.38 1.38 0 0 1 .8 1.2v5.1a1.38 1.38 0 0 1-1.4 1.3 1.38 1.38 0 0 1-1.3-1.3v-5.1l.2-.7z"/>
<path d="M120.4 138.6v14.9M120.9 130.9a1.38 1.38 0 0 1 1.4-.1 1.38 1.38 0 0 1 .8 1.2v5.1a1.38 1.38 0 0 1-1.3 1.3 1.38 1.38 0 0 1-1.4-1.3v-5.1l.2-.7zM123.1 138.6v14.9M123.4 138.4h31.7M125 127.4h24.5M126.9 124.9l.6-.4 .5-.1h5a1.38 1.38 0 0 1 1.4 1.4 1.38 1.38 0 0 1-1.4 1.3h-5a1.39 1.39 0 0 1-1.3-.8 1.39 1.39 0 0 1 .2-1.4zM128 122.6h5M133 122.5a1.38 1.38 0 0 0 1.4-1.3 1.38 1.38 0 0 0-1.4-1.4h-5a1.38 1.38 0 0 0-1.4 1.4 1.38 1.38 0 0 0 1.4 1.3M147.9 133.8v3.1M151.1 121h-3.2v3.2M153.5 124.2v3.2M155.1 130.6h-31.7"/>
<path d="M76.4 146.5l-3.8 5.4h-3.2M84 155.3h3.8v4.3h-3.8zM87.8 157.5h3.1M94.1 146.8v1.6M94.1 150v9.1M98.7 146.8v1.6M98.7 150v9.1M101.9 157.5h3.2M114 151.9h3.2M126.3 151.9h3.2M153.5 141.6v3.2"/>
<circle cx="72.6" cy="93.9" r="2.01"/>
<circle cx="96.9" cy="100.9" r="1.49"/>
<circle cx="96.9" cy="112" r="1.49"/>
<circle cx="107.9" cy="100.9" r="1.49"/>
<circle cx="107.9" cy="112" r="1.49"/>
<circle cx="119" cy="100.9" r="1.49"/>
<circle cx="119" cy="112" r="1.49"/>
<circle cx="96.9" cy="123" r="1.49"/>
<circle cx="107.9" cy="123" r="1.49"/>
<circle cx="119" cy="123" r="1.49"/>
</g>
<g fill="none" stroke="#000" stroke-width=".36">
<path d="M56.4 175.3h103M56.4 171.4h103v50.5h-103zM56.4 179.2h103M102.7 179.2v42.7M111.8 171.4v50.5M127.7 175.3v3.9M143.6 175.3v3.9M56.4 198.6h103M56.4 186.9h103M56.4 183.1h103M56.4 190.8h103M56.4 194.7h103"/>
<path d="M127.7 183.1v38.8M143.6 183.1v38.8M56.4 202.5h103M56.4 210.3h103M56.4 206.4h103M56.4 218h103M56.4 214.2h103"/>
</g>
<g fill="#000">
<path d="M85.4 66.4l3.1-.5v1zM93.7 77l3.2 .5-3.2 .5zM93 71.9l3.1-.5v1.1zM107.9 77.5l3.2-.5v1zM119.7 71.4l3.2 .5-3.2 .6zM127.3 65.9l3.2 .5-3.2 .5zM62.4 89.4l.5 3.1h-1zM67.9 96.5l.6 3.2h-1.1zM71.5 95.7h1.9zM71.7 92l1.9 .1zM71.7 95.7l1.5 .1zM71.7 95.7h1.7z"/>
<path d="M71.7 92h1.7zM71.9 92h1.5zM71.9 95.8l1.1 .1zM71.9 95.8h1.3zM71.9 92h1.3zM72.1 91.9l1.1 .1zM72.1 95.9h.7zM72.1 95.9h.9zM72.1 91.9h.9zM72.3 91.9h.7zM72.3 95.9h.5zM72.3 91.9h.5z"/>
<path d="M76.3 80.3l.8 7.8h-.8zM76.3 80.3h7.8l-7 .8zM76.3 80.3l.8 .8v7zM77.1 81.1l7-.8v.8zM120.4 100.2l2.5-1.9 .5 .9zM131.8 80.3h7.8l-7.8 .8zM131.8 81.1l7.8-.8-.8 .8zM138.8 81.1l.8 7h-.8zM138.8 81.1l.8-.8v7.8zM73 108.8h1l-.5 3.1zM142.4 110.6l.5 3.1h-1.1zM141.8 105.5h1.1l-.5 3.2z"/>
<path d="M61.9 131.3h1l-.5 3.2zM67.4 124.2h1.1l-.6 3.2zM73.5 123l.5 3.2h-1zM138.8 135.8l.8 7.8-.8-.8zM138.8 135.8h.8v7.8zM147.9 130.6l.6 3.2h-1.1zM147.4 124.2h1.1l-.6 3.2zM153 127.4h1l-.5 3.2zM78.3 143.9l-1.4 2.9-.9-.6zM76.3 135.8l.8 7-.8 .8zM76.3 135.8h.8v7zM76.3 143.6l7.8-.8v.8z"/>
<path d="M76.3 143.6l.8-.8h7zM90.9 157l3.2 .5-3.2 .5zM98.7 157.5l3.2-.5v1zM117.2 151.4l3.2 .5-3.2 .5zM123.1 151.9l3.2-.5v1zM131.8 142.8h7l-7 .8zM131.8 143.6l7-.8 .8 .8zM153.5 138.4l.5 3.2h-1z"/>
</g>
<g fill="none" stroke="#000" stroke-width=".2">
<path d="M26 50.8v9.7M189.9 50.8v9.7M189.9 50.9h-164M25.9 60.4h164M70.5 93.6h4.1M70.5 94h4.1M70.5 94.2h4.1M70.6 94.4h3.9M70.6 93.4h3.9M70.6 93.2h3.9M70.6 94.6h3.9M70.7 94.7h3.7"/>
<path d="M70.7 93h3.7M70.7 94.9h3.7M70.7 92.9h3.7M70.9 92.7h3.4M70.9 95.1h3.4M71 92.6h3.1M71 95.2h3.1M71.1 95.4h2.9M71.1 92.4h2.9M71.2 95.5h2.7M71.2 92.3h2.7M71.4 92.2h2.3"/>
<path d="M71.4 95.6h2.3M71.5 92.1h2.1M71.5 95.7h2.1"/>
</g>
<path d="M70.5 93.8h4.1" fill="none" stroke="#000" stroke-width=".21"/>
<g font-size="3.9">
<text x="26.4" y="43.5">28-Lead Very Thin Plastic Quad Flat, No Lead Package (9PX) - 5x5 mm Body [VQFN]</text>
<text x="26.4" y="48.1">With Stepped Wettable Flanks, 3.25x3.25mm Exposed Pad</text>
<text x="76.5" y="167.3">RECOMMENDED LAND PATTERN</text>
</g>
<g font-size="3.2">
<text x="28.4" y="54.7">Note:</text>
<text x="41.1" y="58.3">http://www.microchip.com/packaging</text>
<text x="41.1" y="54.7">For the most current package drawings, please see the Microchip Packaging Specification located at</text>
<text x="106.1" y="67.5">C1</text>
<text x="106.1" y="73.1">X2</text>
<text x="100.2" y="78.7">EV</text>
<text x="140" y="93.6">ØV</text>
<text x="147.2" y="103.5">0.20</text>
<text x="60.4" y="113.1">C2 Y2</text>
<text x="71.3" y="118.6">EV</text>
<text x="152.7" y="122.2">G1</text>
<text x="151.8" y="135.7">Y1</text>
<text x="46.8" y="153">SILK SCREEN</text>
<text x="131.3" y="153.1">X1</text>
<text x="84.8" y="158.6">E</text>
</g>
<g font-size="2.9">
<text x="89" y="178.3">Dimension Limits</text>
<text x="104.3" y="174.4">Units</text>
<text x="117.1" y="178.3">MIN</text>
<text x="126" y="174.4">MILLIMETERS</text>
<text x="132.3" y="178.3">NOM</text>
<text x="148.4" y="178.3">MAX</text>
<text x="57.3" y="182.2">Contact Pitch</text>
<text x="106.3" y="182.2">E</text>
<text x="129.5" y="182.2">0.50 BSC</text>
<text x="57.3" y="186">Optional Center Pad Width</text>
<text x="57.3" y="189.9">Optional Center Pad Length</text>
<text x="105.5" y="189.9">Y2</text>
<text x="105.5" y="186">X2</text>
<text x="148.7" y="189.9">3.35</text>
<text x="148.7" y="186">3.35</text>
<text x="57.3" y="197.7">Contact Pad Spacing</text>
<text x="57.3" y="193.8">Contact Pad Spacing</text>
<text x="105.4" y="197.7">C2</text>
<text x="105.4" y="193.8">C1</text>
<text x="132.8" y="193.8">4.90</text>
<text x="132.8" y="197.7">4.90</text>
<text x="57.3" y="201.6">Contact Pad Width (X28)</text>
<text x="105.5" y="201.6">X1</text>
<text x="148.7" y="201.6">0.30</text>
<text x="57.3" y="209.4">Contact Pad to Center Pad (X28)</text>
<text x="57.3" y="205.5">Contact Pad Length (X28)</text>
<text x="105.3" y="209.4">G1</text>
<text x="105.5" y="205.5">Y1</text>
<text x="116.9" y="209.4">0.35</text>
<text x="148.7" y="205.5">0.85</text>
<text x="57.3" y="213.2">Contact Pad to Contact Pad (X24)</text>
<text x="105.3" y="213.2">G2</text>
<text x="116.9" y="213.2">0.20</text>
<text x="57.3" y="217.1">Thermal Via Diameter</text>
<text x="57.3" y="221">Thermal Via Pitch</text>
<text x="105.3" y="221">EV</text>
<text x="106.3" y="217.1">V</text>
<text x="132.8" y="217.1">0.33</text>
<text x="132.8" y="221">1.20</text>
<text x="34" y="228.3">Notes:</text>
<text x="34" y="232.9">1. Dimensioning and tolerancing per ASME Y14.5M</text>
<text x="43.6" y="237">BSC: Basic Dimension. Theoretically exact value shown without tolerances.</text>
<text x="34" y="241">2. For best soldering results, thermal vias, if used, should be filled or tented to avoid solder loss during</text>
<text x="38.1" y="244.3">reflow process</text>
<text x="118.8" y="251.7">Microchip Technology Drawing C04-2426 Rev D</text>
<text x="26.6" y="261.3">© 2023 Microchip Technology Inc.</text>
</g>
<g font-size="2.5">
<text x="89.4" y="83.9">28</text>
<text x="78.5" y="99.4">1</text>
<text x="78.5" y="103.6">2</text>
</g>
</svg>
